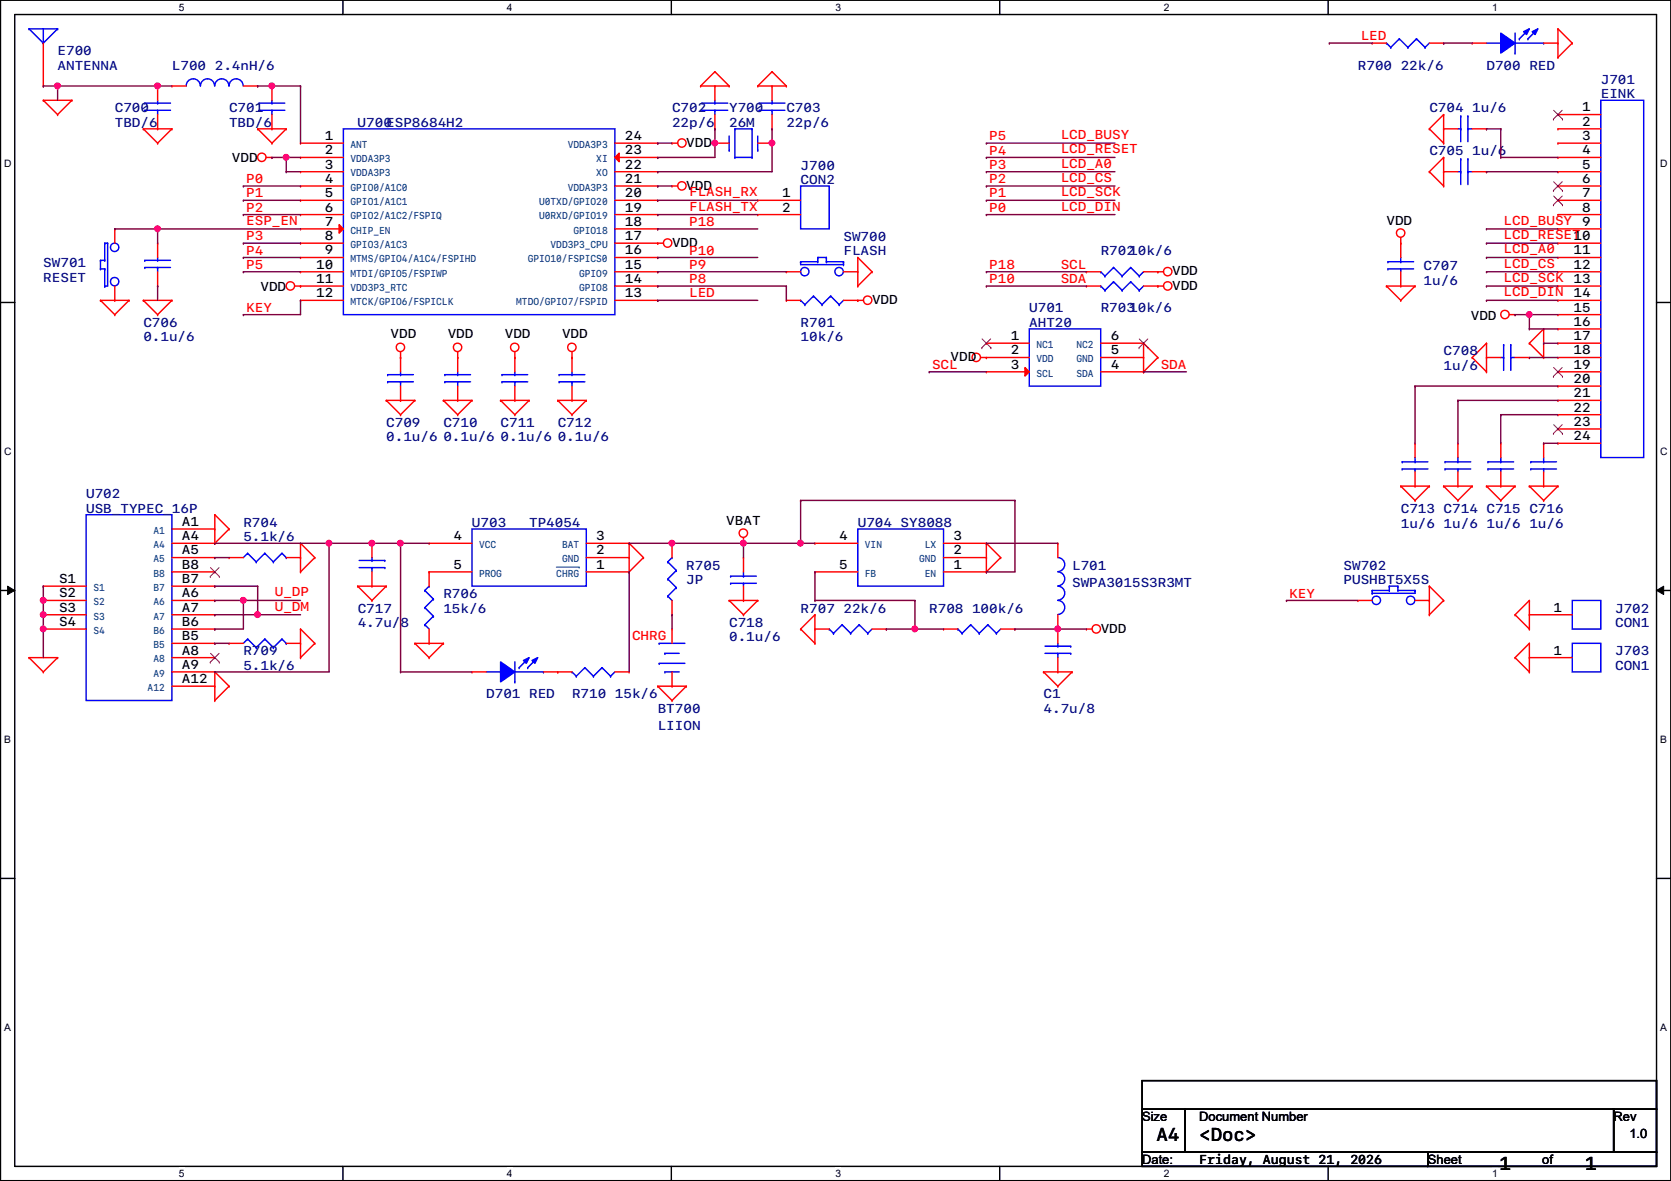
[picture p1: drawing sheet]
<svg xmlns="http://www.w3.org/2000/svg" width="297mm" height="210mm" viewBox="0 0 297 210" stroke-linecap="round" stroke-linejoin="round" font-family="sans-serif">
<path d="M.1 0h296.9v209.8h-296.9zM2.6 2.6h291.9v204.7h-291.9z" fill="none" stroke="#000" stroke-width=".25"/>
<g fill="#fff">
<path d="M31.8 .3h1v2h-1z"/>
<path d="M31.8 207.6h1v1.9h-1z"/>
</g>
<path d="M61 0v2.6M61 207.3v2.5" fill="none" stroke="#000" stroke-width=".25"/>
<g fill="#fff">
<path d="M90.1 .3h1v2h-1z"/>
<path d="M90.1 207.6h1v1.9h-1z"/>
</g>
<path d="M119.3 0v2.6M119.3 207.3v2.5" fill="none" stroke="#000" stroke-width=".25"/>
<g fill="#fff">
<path d="M148.5 .3h1v2h-1z"/>
<path d="M148.5 207.6h1v1.9h-1z"/>
</g>
<path d="M177.7 0v2.6M177.7 207.3v2.5" fill="none" stroke="#000" stroke-width=".25"/>
<g fill="#fff">
<path d="M206.9 .3h1v2h-1z"/>
<path d="M206.9 207.6h1v1.9h-1z"/>
</g>
<path d="M236.1 0v2.6M236.1 207.3v2.5" fill="none" stroke="#000" stroke-width=".25"/>
<g fill="#fff">
<path d="M265.3 .3h.9v2h-.9z"/>
<path d="M265.3 207.6h.9v1.9h-.9z"/>
<path d="M.7 28.2h1.3v1.9h-1.3z"/>
<path d="M295.1 28.2h1.3v1.9h-1.3z"/>
<path d="M.7 79.3h1.3v2h-1.3z"/>
<path d="M295.1 79.3h1.3v2h-1.3z"/>
</g>
<path d="M.1 53.8h2.5M294.5 53.8h2.5" fill="none" stroke="#000" stroke-width=".25"/>
<g fill="#fff">
<path d="M.7 130.5h1.2v2h-1.2z"/>
<path d="M295.1 130.5h1.2v2h-1.2z"/>
</g>
<path d="M.1 104.9h2.5M294.5 104.9h2.5" fill="none" stroke="#000" stroke-width=".25"/>
<path d="M1.4 104.2l1.2 .7-1.2 .8zM294.5 104.9l1.2-.7v1.5z" fill="#000"/>
<path d="M1.4 104.2l1.2 .7-1.2 .8zM294.5 104.9l1.2-.7v1.5z" fill="none" stroke="#000" stroke-width=".18"/>
<g fill="#fff">
<path d="M.7 181.7h1.2v2h-1.2z"/>
<path d="M295.1 181.7h1.2v2h-1.2z"/>
</g>
<path d="M.1 156.1h2.5M294.5 156.1h2.5M203 192.1h91.5v5h-91.5zM203 197.1h7.6v7.7h-7.6zM210.6 197.1h76.2v7.7h-76.2zM286.8 197.1h7.7v7.7h-7.7zM203 204.8h50.8v2.5h-50.8zM253.8 204.8h40.7v2.5h-40.7z" fill="none" stroke="#000" stroke-width=".25"/>
<g fill="none" stroke="#f00" stroke-width=".25">
<path d="M7.7 17.8h.1M7.7 17.8h5.1M7.7 17.8l2.5 2.6M12.8 17.8h.1M12.8 17.8l-2.6 2.6M124.5 15.3h.1M124.5 15.3h5.1M127.1 12.7h.1M127.1 12.7l-2.6 2.6M127.1 12.7l2.5 2.6M129.6 15.3h.1M134.7 15.3h.1"/>
<path d="M134.7 15.3h5.1M137.2 12.7h.1M137.2 12.7l-2.5 2.6M137.2 12.7l2.6 2.6M139.8 15.3h.1M243.9 7.7h.1M243.9 7.7h2.6M254.1 7.7h2.5M256.6 7.7h.1M276.9 5.1h.1M276.9 10.2h.1M276.9 5.1v5.1"/>
<path d="M276.9 5.1l2.6 2.6M279.5 7.7h.1M279.5 7.7l-2.6 2.5M10.2 20.4h.1M25.5 22.9h.1M25.5 22.9h5.1M25.5 22.9l2.5 2.5M28 25.4h.1M30.6 22.9h.1M30.6 22.9l-2.6 2.5M45.8 22.9h.1M45.8 22.9h5.1"/>
<path d="M45.8 22.9l2.5 2.5M47.3 28h1M48.3 25.4h.1M48.3 28h.1M50.9 22.9h.1M50.9 22.9l-2.6 2.5M119.5 25.4h.1M119.5 33.1h.1M119.5 25.4h1M119.5 33.1h1M254.1 22.9h.1M254.1 30.5h.1"/>
<path d="M254.1 22.9l2.5 2.5M254.1 30.5l2.5 2.6M256.6 25.4h.1M256.6 20.4h.1M256.6 33.1h.1M256.6 28h.1M256.6 20.4v5M256.6 28v5.1M256.6 20.4l-2.5 2.5M256.6 28l-2.5 2.5M17.9 53.4h.1M17.9 53.4h5"/>
<path d="M17.9 53.4l2.5 2.5M20.4 55.9h.1M22.9 53.4h.1M22.9 53.4l-2.5 2.5M25.5 53.4h.1M25.5 53.4h5.1M25.5 53.4l2.5 2.5M28 55.9h.1M30.6 53.4h.1M30.6 53.4l-2.6 2.5M52.4 50.8h1M53.4 50.8h.1"/>
<path d="M116.9 43.2h.1M116.9 43.2h1M152.5 50.8h.1M152.5 45.8h.1M152.5 53.4h.1M152.5 53.4h1M152.5 45.8v5M152.5 45.8l2.5 2.5M155 48.3h.1M155 48.3l-2.5 2.5M205.8 50.8h.1M205.8 48.3h.1"/>
<path d="M205.8 50.8h1M205.8 48.3h1M246.5 50.8h.1M246.5 50.8h5M246.5 50.8l2.5 2.6M249 53.4h.1M249 43.2h.1M249 42.2v1M251.5 50.8h.1M251.5 50.8l-2.5 2.6M268.3 55.9h1M269.3 55.9h.1"/>
<path d="M274.4 58.5h.1M274.4 58.5v5M274.4 58.5l-2.5 2.5M68.7 71.2h.1M68.7 71.2h5M68.7 71.2l2.5 2.5M71.2 73.7h.1M71.2 63.5h.1M71.2 62.5v1M73.7 71.2h.1M73.7 71.2l-2.5 2.5M78.8 71.2h.1"/>
<path d="M78.8 71.2h5.1M78.8 71.2l2.6 2.5M81.4 73.7h.1M81.4 63.5h.1M81.4 62.5v1M83.9 71.2h.1M83.9 71.2l-2.5 2.5M89 71.2h.1M89 71.2h5.1M89 71.2l2.5 2.5M91.5 73.7h.1M91.5 63.5h.1"/>
<path d="M91.5 62.5v1M94.1 71.2h.1M94.1 71.2l-2.6 2.5M99.1 71.2h.1M99.1 71.2h5.1M99.1 71.2l2.6 2.5M101.7 73.7h.1M101.7 63.5h.1M101.7 62.5v1M104.2 71.2h.1M104.2 71.2l-2.5 2.5M174.3 63.5h1"/>
<path d="M175.3 63.5h.1M203.3 61h.1M203.3 66.1h.1M203.3 61v5.1M203.3 61l2.5 2.5M205.8 63.5h.1M205.8 63.5l-2.5 2.6M261.7 63.5h.1M261.7 63.5l2.5 2.6M264.2 66.1h.1M264.2 61h.1M264.2 61v5.1"/>
<path d="M264.2 61l-2.5 2.5M271.9 61h.1M271.9 61l2.5 2.5M274.4 63.5h.1M38.2 91.5h.1M38.2 96.6h.1M38.2 91.5v5.1M38.2 91.5l2.5 2.5M40.7 94h.1M40.7 94l-2.5 2.6M53.4 96.6h.1M53.4 96.6v5"/>
<path d="M53.4 96.6l2.6 2.5M56 99.1h.1M56 99.1l-2.6 2.5M111.8 96.6h.1M111.8 96.6v5M111.8 96.6l2.6 2.5M114.4 99.1h.1M114.4 99.1l-2.6 2.5M132.2 96.6h.1M132.2 95.5v1.1M175.3 96.6h.1M175.3 96.6v5"/>
<path d="M175.3 96.6l2.6 2.5M177.9 99.1h.1M177.9 99.1l-2.6 2.5M249 86.4h.1M249 86.4h5.1M249 86.4l2.5 2.5M251.5 88.9h.1M254.1 86.4h.1M254.1 86.4l-2.6 2.5M256.6 86.4h.1M256.6 86.4h5.1M256.6 86.4l2.6 2.5"/>
<path d="M259.2 88.9h.1M261.7 86.4h.1M261.7 86.4l-2.5 2.5M264.2 86.4h.1M264.2 86.4h5.1M264.2 86.4l2.6 2.5M266.8 88.9h.1M269.3 86.4h.1M269.3 86.4l-2.5 2.5M271.9 86.4h.1M271.9 86.4h5M271.9 86.4l2.5 2.5"/>
<path d="M274.4 88.9h.1M276.9 86.4h.1M276.9 86.4l-2.5 2.5M5.2 116.9h.1M5.2 116.9h5M5.2 116.9l2.5 2.5M7.7 119.4h.1M10.2 116.9h.1M10.2 116.9l-2.5 2.5M38.2 119.4h.1M38.2 119.4v5.1M38.2 119.4l2.5 2.6"/>
<path d="M53.4 111.8h.1M53.4 116.9h.1M53.4 101.6h.1M53.4 111.8v5.1M53.4 111.8l2.6 2.5M56 114.3h.1M56 114.3l-2.6 2.6M63.6 104.2h.1M63.6 104.2l2.5 2.5M63.6 104.2h5.1M66.1 106.7h.1M68.7 104.2h.1"/>
<path d="M68.7 104.2l-2.6 2.5M73.7 114.3h.1M73.7 114.3h5.1M73.7 114.3l2.6 2.6M76.3 116.9h.1M78.8 114.3h.1M78.8 114.3l-2.5 2.6M111.8 101.6h.1M129.6 106.7h.1M129.6 106.7h5.1M129.6 106.7l2.6 2.6M132.2 109.3h.1"/>
<path d="M134.7 106.7h.1M134.7 106.7l-2.5 2.6M142.3 111.8h.1M142.3 111.8l2.6 2.5M144.9 109.3h.1M144.9 114.3h.1M144.9 109.3v5M144.9 109.3l-2.6 2.5M175.3 101.6h.1M185.5 119.4h.1M185.5 119.4h5.1M185.5 119.4l2.5 2.6"/>
<path d="M190.6 119.4h.1M190.6 119.4l-2.6 2.6M193.1 111.8h.1M193.1 111.8h1M254.1 104.2h.1M254.1 109.3h.1M254.1 104.2v5.1M254.1 104.2l2.5 2.5M256.6 106.7h.1M256.6 106.7l-2.5 2.6M269.3 109.3h.1M269.3 116.9h.1"/>
<path d="M269.3 109.3l2.6 2.5M269.3 116.9l2.6 2.5M271.9 111.8h.1M271.9 106.7h.1M271.9 119.4h.1M271.9 114.3h.1M271.9 106.7v5.1M271.9 114.3v5.1M271.9 106.7l-2.6 2.6M271.9 114.3l-2.6 2.6M38.2 124.5h.1M40.7 122h.1"/>
<path d="M40.7 122l-2.5 2.5M116.9 122h.1M116.9 122h5.1M116.9 122l2.6 2.5M119.5 124.5h.1M122 122h.1M122 122l-2.5 2.5M188 122h.1"/>
<circle cx="46.5" cy="28" r=".75"/>
<circle cx="121.2" cy="33" r=".75"/>
<circle cx="121.2" cy="25.4" r=".75"/>
<circle cx="51.6" cy="50.8" r=".75"/>
<circle cx="118.7" cy="43.2" r=".75"/>
<circle cx="154.2" cy="53.4" r=".75"/>
<circle cx="207.6" cy="48.3" r=".75"/>
<circle cx="207.6" cy="50.8" r=".75"/>
<circle cx="249" cy="41.4" r=".75"/>
<circle cx="267.5" cy="55.9" r=".75"/>
<circle cx="71.2" cy="61.7" r=".75"/>
<circle cx="81.3" cy="61.7" r=".75"/>
<circle cx="91.5" cy="61.7" r=".75"/>
<circle cx="101.7" cy="61.7" r=".75"/>
<circle cx="173.5" cy="63.5" r=".75"/>
<circle cx="132.1" cy="94.8" r=".75"/>
<circle cx="194.9" cy="111.8" r=".75"/>
</g>
<g fill="none" stroke="#00f" stroke-width=".25">
<path d="M246.5 7.7h.1M246.5 7.7l.7 .7M247.2 8.4h.1M248.7 6.9h.1M248.7 6.9l1.6 1.5M248.7 6.9l-1.5 1.5M250.3 8.4h.1M251.8 6.9h.1M251.8 6.9l1.5 1.5M251.8 6.9l-1.5 1.5M253.3 8.4h.1M254.1 7.7l-.8 .7"/>
<path d="M86.4 119.4h2.6M89 119.4h.1M91.5 117.6v3.6M91.5 119.4h5.1M96.6 119.4h.1M91.5 121.2h.1"/>
</g>
<path d="M89 117.6l2.5 1.8-2.5 1.8z" fill-rule="evenodd" fill="#00f"/>
<path d="M89 117.6l2.5 1.8-2.5 1.8z" fill="none" stroke="#00f" stroke-width=".25"/>
<path d="M94.6 117.4l1-.5-.5 1z" fill-rule="evenodd" fill="#00f"/>
<path d="M94.6 117.4l1-.5-.5 1z" fill="none" stroke="#00f" stroke-width=".25"/>
<path d="M93 117.4l1.1-.5-.5 1z" fill-rule="evenodd" fill="#00f"/>
<g fill="none" stroke="#00f" stroke-width=".25">
<path d="M61 22.9h48.3v33h-48.3zM142.3 53.4h.1M142.3 53.4l.8 .7M143.1 54.1h.1M144.6 52.6h.1M144.6 52.6l1.5 1.5M144.6 52.6l-1.5 1.5M146.1 54.1h.1M147.7 52.6h.1M147.7 52.6l1.5 1.5M147.7 52.6l-1.6 1.5M149.2 54.1h.1"/>
<path d="M149.9 53.4l-.7 .7M195.7 48.3h.1M195.7 48.3l.7 .8M196.4 49.1h.1M197.9 47.5h.1M197.9 47.5l1.6 1.6M197.9 47.5l-1.5 1.6M199.5 49.1h.1M201 47.5h.1M201 47.5l1.5 1.6M201 47.5l-1.5 1.6M202.5 49.1h.1"/>
<path d="M203.3 48.3l-.8 .8M92.3 118.7h.1M93 117.4l1.1-.5-.5 1zM93.8 118.7h.1M93.8 117.1l-1.5 1.6M95.3 117.1l-1.5 1.6M101.7 119.4h.1M101.7 119.4l.7 .8M104 118.7h.1M104 118.7l1.5 1.5M104 118.7l-1.6 1.5M107 118.7h.1"/>
<path d="M107 118.7l1.5 1.5M107 118.7l-1.5 1.5M109.3 119.4l-.8 .8M102.4 120.2h.1M105.5 120.2h.1M108.5 120.2h.1"/>
</g>
<g fill="none" stroke="#f00" stroke-width=".25">
<path d="M53.4 25.4h.1M53.4 28h.1M53.4 30.5h.1M53.4 33.1h.1M53.4 35.6h.1M53.4 38.1h.1M53.4 25.4h7.6M53.4 28h7.6M53.4 30.5h7.6M53.4 33.1h7.6M53.4 35.6h7.6M53.4 38.1h7.6"/>
<path d="M139.8 53.4h.1M139.8 53.4h2.5M149.9 53.4h2.6M152.5 53.4h.1M193.1 48.3h.1M193.1 48.3h2.6M203.3 48.3h2.5M205.8 48.3h.1M83.9 119.4h.1M83.9 119.4h2.5M96.6 119.4h5.1M99.1 119.4h.1"/>
<path d="M109.3 119.4h2.5M111.8 119.4h.1"/>
</g>
<path d="M60.3 39.9l.7 .8-.7 .7z" fill="#f00"/>
<g fill="none" stroke="#f00" stroke-width=".25">
<path d="M60.3 39.9l.7 .8-.7 .7zM109.3 38.1h7.6M109.3 35.6h7.6M109.3 33.1h7.6M109.3 30.5h7.6M116.9 38.1h.1M116.9 35.6h.1M116.9 33.1h.1M116.9 30.5h.1M53.4 40.7h.1M53.4 43.2h.1M53.4 45.8h.1"/>
<path d="M53.4 48.3h.1M53.4 50.8h.1M53.4 53.4h.1M53.4 40.7h7.6M53.4 43.2h7.6M53.4 45.8h7.6M53.4 48.3h7.6M53.4 50.8h7.6M53.4 53.4h7.6M109.3 40.7h7.6M109.3 43.2h7.6M109.3 45.8h7.6"/>
<path d="M109.3 48.3h7.6M109.3 50.8h7.6M109.3 53.4h7.6M116.9 53.4h.1M116.9 50.8h.1M116.9 48.3h.1M116.9 45.8h.1M116.9 43.2h.1M116.9 40.7h.1"/>
</g>
<path d="M109.3 28l.8-.8v1.5z" fill="#f00"/>
<g fill="none" stroke="#f00" stroke-width=".25">
<path d="M109.3 28l.8-.8v1.5zM109.3 28h7.6M109.3 25.4h7.6M116.9 28h.1M116.9 25.4h.1M276.9 20.4h.1M276.9 22.9h.1M276.9 25.4h.1M276.9 28h.1M276.9 30.5h.1M276.9 33.1h.1M276.9 35.6h.1"/>
<path d="M276.9 38.1h.1M276.9 28h7.7M276.9 25.4h7.7M276.9 20.4h7.7M276.9 22.9h7.7M276.9 30.5h7.7M276.9 33.1h7.7M276.9 35.6h7.7M276.9 38.1h7.7M193.1 50.8h.1M193.1 50.8h2.6M203.3 50.8h2.5"/>
<path d="M205.8 50.8h.1M276.9 40.7h.1M276.9 43.2h.1M276.9 45.8h.1M276.9 48.3h.1M276.9 50.8h.1M276.9 53.4h.1M276.9 55.9h.1M276.9 58.5h.1M276.9 40.7h7.7M276.9 43.2h7.7M276.9 45.8h7.7"/>
<path d="M276.9 48.3h7.7M276.9 50.8h7.7M276.9 53.4h7.7M276.9 55.9h7.7M276.9 58.5h7.7M71.2 63.5h.1M71.2 71.2h.1M71.2 63.5v2.6M71.2 68.6v2.6M276.9 61h.1M276.9 63.5h.1M276.9 66.1h.1"/>
<path d="M276.9 68.6h.1M276.9 71.2h.1M276.9 73.7h.1M276.9 76.2h.1M276.9 78.8h.1M276.9 61h7.7M276.9 63.5h7.7M276.9 66.1h7.7M276.9 68.6h7.7M276.9 71.2h7.7M276.9 73.7h7.7M276.9 76.2h7.7"/>
<path d="M276.9 78.8h7.7M40.7 99.1h.1M40.7 99.1h2.6M50.9 99.1h2.5M53.4 99.1h.1M271.9 109.3h.1M271.9 109.3h7.6"/>
</g>
<g fill="none" stroke="#00f" stroke-width=".25">
<path d="M264.2 7.7h2.6M266.8 7.7h.1M269.3 9.4h.1M269.3 5.9v3.5M269.3 7.7h5.1M274.4 7.7h.1M284.6 17.8h7.6v63.5h-7.6zM195.7 50.8h.1M195.7 50.8l.7 .8M196.4 51.6h.1M197.9 50.1h.1M197.9 50.1l1.6 1.5"/>
<path d="M197.9 50.1l-1.5 1.5M199.5 51.6h.1M201 50.1h.1M201 50.1l1.5 1.5M201 50.1l-1.5 1.5M202.5 51.6h.1M203.3 50.8l-.8 .8M68.9 67.9h.1M68.9 66.6h.1M68.9 67.9h4.6M68.9 66.6h4.6M71.2 66.6h.1"/>
<path d="M71.2 67.9h.1M71.2 66.1v.5M71.2 67.9v.7M44 98.3h.1M44 98.3l-.7 .8M44 98.3l1.5 1.6M45.5 99.9h.1M47.1 98.3h.1M47.1 98.3l-1.6 1.6M47.1 98.3l1.5 1.6M48.6 99.9h.1M50.1 98.3h.1"/>
<path d="M50.1 98.3l-1.5 1.6M50.1 98.3l.8 .8M50.9 99.1h.1M279.5 106.7h5.1v5.1h-5.1z"/>
</g>
<g fill="none" stroke="#7f3f00" stroke-width=".18">
<path d="M276.2 19.6l1.5 1.6M277.7 19.6l-1.6 1.6M276.1 21.2h.1M276.1 33.9h.1M276.1 36.4h.1M276.2 32.3l1.5 1.6M276.2 34.8l1.5 1.6M277.7 32.3l-1.6 1.6M277.7 34.8l-1.6 1.6M277.7 21.2h.1M277.7 33.9h.1M277.7 36.4h.1"/>
<path d="M276.1 66.9h.1M276.1 77h.1M276.2 65.3l1.5 1.6M276.2 75.5l1.5 1.5M277.7 65.3l-1.6 1.6M277.7 75.5l-1.6 1.5M277.7 66.9h.1M277.7 77h.1"/>
</g>
<path d="M266.8 5.9l2.5 1.8-2.5 1.7z" fill-rule="evenodd" fill="#00f"/>
<path d="M266.8 5.9l2.5 1.8-2.5 1.7z" fill="none" stroke="#00f" stroke-width=".25"/>
<path d="M272.4 5.6l1-.5-.5 1z" fill-rule="evenodd" fill="#00f"/>
<path d="M272.4 5.6l1-.5-.5 1z" fill="none" stroke="#00f" stroke-width=".25"/>
<path d="M270.8 5.6l1.1-.5-.5 1z" fill-rule="evenodd" fill="#00f"/>
<g fill="none" stroke="#00f" stroke-width=".25">
<path d="M5.2 5.1h.1M5.2 5.1h5M5.2 5.1l2.5 2.6M7.7 7.7h.1M7.7 5.1v2.6M10.2 5.1h.1M10.2 5.1l-2.5 2.6M33.1 15.3a1.25 1.25 0 0 1 1.3-1.3 1.25 1.25 0 0 1 1.2 1.3M35.6 15.3a1.25 1.25 0 0 1 1.3-1.3 1.25 1.25 0 0 1 1.2 1.3M38.2 15.3a1.25 1.25 0 0 1 1.2-1.3 1.25 1.25 0 0 1 1.3 1.3M40.7 15.3a1.25 1.25 0 0 1 1.3-1.3 1.25 1.25 0 0 1 1.2 1.3M124.8 19.6h.1"/>
<path d="M124.8 18.3h.1M124.8 19.6h4.6M124.8 18.3h4.6M127.1 18.3h.1M127.1 19.6h.1M127.1 17.8v.5M127.1 19.6v.8M135 19.6h.1M135 18.3h.1M135 19.6h4.5M135 18.3h4.5M137.2 18.3h.1"/>
<path d="M137.2 19.6h.1M137.2 17.8v.5M137.2 19.6v.8M270.1 6.9h.1M270.8 5.6l1.1-.5-.5 1zM271.6 6.9h.1M271.6 5.4l-1.5 1.5M273.1 5.4l-1.5 1.5M259.2 30.5h.5M259.7 30.5h.1M259.7 28.2h.1M259.7 28.2v4.6"/>
<path d="M260.9 28.2h.1M260.9 30.5h.1M260.9 30.5h.8M260.9 28.2v4.6M183 58.5h12.7v10.1h-12.7zM79.1 67.9h.1M79.1 66.6h.1M79.1 67.9h4.5M79.1 66.6h4.5M81.4 66.6h.1M81.4 67.9h.1M81.4 66.1v.5"/>
<path d="M81.4 67.9v.7M89.2 67.9h.1M89.2 66.6h.1M89.2 67.9h4.6M89.2 66.6h4.6M91.5 66.6h.1M91.5 67.9h.1M91.5 66.1v.5M91.5 67.9v.7M15.3 91.5h15.3v33h-15.3zM118.7 99.9h.1M118.7 99.9l1.5 1.5"/>
<path d="M119.5 99.1h.1M119.5 99.1l-.8 .8M188 99.1a1.25 1.25 0 0 1 1.3 1.3 1.25 1.25 0 0 1-1.3 1.2M256.9 82.1h.1M256.9 83.4h.1M256.9 82.1h4.5M256.9 83.4h4.5M259.2 83.4h.1M259.2 82.1h.1M259.2 81.3v.8M259.2 83.4v.5M264.5 82.1h.1"/>
<path d="M264.5 83.4h.1M264.5 82.1h4.6M264.5 83.4h4.6M266.8 83.4h.1M266.8 82.1h.1M266.8 81.3v.8M266.8 83.4v.5M44 113.6h.1M44 113.6l-.7 .7M44 113.6l1.5 1.5M45.5 115.1h.1M47.1 113.6h.1"/>
<path d="M47.1 113.6l-1.6 1.5M47.1 113.6l1.5 1.5M48.6 115.1h.1M50.1 113.6h.1M50.1 113.6l-1.5 1.5M50.1 113.6l.8 .7M50.9 114.3h.1M118.7 106h.1M118.7 102.9h.1M118.7 106l.8 .7M118.7 102.9l1.5 1.5M120.2 104.4h.1"/>
<path d="M120.2 101.4h.1M120.2 104.4l-1.5 1.6M120.2 101.4l-1.5 1.5M188 101.6a1.25 1.25 0 0 1 1.3 1.3 1.25 1.25 0 0 1-1.3 1.2M188 104.2a1.25 1.25 0 0 1 1.3 1.2 1.25 1.25 0 0 1-1.3 1.3 1.27 1.27 0 0 1 1.3 1.2 1.27 1.27 0 0 1-1.3 1.3"/>
</g>
<g fill="none" stroke="#f00" stroke-width=".25">
<path d="M7.7 15.3h.1M7.7 7.7v7.6M30.6 15.3h.1M30.6 15.3h2.5M43.3 15.3h2.5M45.8 15.3h.1M127.1 15.3h.1M127.1 15.3v2.5M137.2 15.3h.1M137.2 15.3v2.5M261.7 7.7h.1M261.7 7.7h2.5"/>
<path d="M274.4 7.7h2.5M276.9 7.7h.1M127.1 22.9h.1M127.1 20.4v2.5M137.2 22.9h.1M137.2 20.4v2.5M256.6 30.5h.1M256.6 30.5h2.6M261.7 30.5h2.5M264.2 30.5h.1M81.4 63.5h.1M81.4 71.2h.1"/>
<path d="M81.4 63.5v2.6M81.4 68.6v2.6M91.5 63.5h.1M91.5 71.2h.1M91.5 63.5v2.6M91.5 68.6v2.6M175.3 61h.1M175.3 63.5h.1M175.3 61h7.7M175.3 63.5h7.7M259.2 78.8h.1M259.2 78.8v2.5"/>
<path d="M266.8 78.8h.1M266.8 78.8v2.5M30.6 94h7.6M30.6 96.6h7.6M30.6 99.1h7.6M38.2 94h.1M38.2 96.6h.1M38.2 99.1h.1M119.5 96.6h.1M119.5 96.6v2.5M188 96.6h.1M188 96.6v2.5"/>
<path d="M259.2 86.4h.1M259.2 83.9v2.5M266.8 86.4h.1M266.8 83.9v2.5M7.7 104.2h.1M7.7 106.7h.1M7.7 109.3h.1M7.7 111.8h.1M7.7 104.2h7.6M7.7 106.7h7.6M7.7 109.3h7.6M7.7 111.8h7.6"/>
<path d="M30.6 114.3h7.6M30.6 104.2h7.6M30.6 106.7h7.6M30.6 109.3h7.6M30.6 111.8h7.6M30.6 116.9h7.6M30.6 119.4h7.6M30.6 101.6h7.6M38.2 106.7h.1M38.2 109.3h.1M38.2 116.9h.1M38.2 119.4h.1"/>
<path d="M38.2 114.3h.1M38.2 111.8h.1M38.2 104.2h.1M38.2 101.6h.1M40.7 114.3h.1M40.7 114.3h2.6M50.9 114.3h2.5M53.4 114.3h.1M119.5 109.3h.1M119.5 106.7v2.6M188 111.8h.1M188 109.3v2.5"/>
<path d="M30.6 122h7.6M38.2 122h.1"/>
</g>
<path d="M174.5 61.8h.1M174.6 60.2l1.5 1.6M176.1 60.2l-1.6 1.6M176.1 61.8h.1M37.4 117.7h.1M37.4 102.4h.1M37.4 116.1l1.6 1.6M37.4 100.9l1.6 1.5M38.9 116.1l-1.5 1.6M38.9 100.9l-1.5 1.5M39 117.7h.1M39 102.4h.1" fill="none" stroke="#7f3f00" stroke-width=".18"/>
<path d="M182.2 65.3l.8 .8-.8 .7z" fill="#f00"/>
<g fill="none" stroke="#f00" stroke-width=".25">
<path d="M28 15.3h.1M28 15.3v2.5M48.3 15.3h.1M48.3 15.3v2.5M28 22.9h.1M28 20.4v2.5M48.3 22.9h.1M48.3 20.4v2.5M127.1 25.4h.1M127.1 25.4h2.5M134.7 35.6h.1M134.7 38.1h.1"/>
<path d="M134.7 35.6h7.6M134.7 38.1h7.6M134.7 25.4h2.5M137.2 25.4h.1M256.6 22.9h.1M256.6 22.9h2.6M261.7 22.9h2.5M264.2 22.9h.1M20.4 53.4h.1M20.4 40.7h.1M20.4 40.7v2.5M20.4 50.8v2.6"/>
<path d="M28 43.2h.1M28 50.8h.1M28 43.2v2.6M28 48.3v2.5M139.8 48.3h.1M139.8 48.3h2.5M149.9 48.3h2.6M152.5 48.3h.1M249 50.8h.1M249 43.2h.1M249 43.2v2.6M249 48.3v2.5"/>
<path d="M101.7 63.5h.1M101.7 71.2h.1M101.7 63.5v2.6M101.7 68.6v2.6M175.3 66.1h.1M175.3 66.1h7.7M182.2 65.3l.8 .8-.8 .7zM195.7 66.1h7.6M195.7 63.5h7.6M195.7 61h7.6M203.3 66.1h.1M203.3 63.5h.1"/>
<path d="M203.3 61h.1M251.5 78.8h.1M251.5 78.8v2.5M264.2 63.5h.1M264.2 63.5h2.6M269.3 63.5h2.6M271.9 63.5h.1M274.4 78.8h.1M274.4 78.8v2.5M66.1 96.6h.1M66.1 96.6v2.5M76.3 96.6h.1"/>
<path d="M76.3 96.6h7.6M104.2 99.1h7.6M104.2 96.6h7.6M111.8 99.1h.1M111.8 96.6h.1M132.2 99.1h.1M132.2 99.1v2.5M144.9 96.6h.1M144.9 96.6h7.6M167.7 99.1h7.6M167.7 96.6h7.6M175.3 99.1h.1"/>
<path d="M175.3 96.6h.1M251.5 86.4h.1M251.5 83.9v2.5M274.4 86.4h.1M274.4 83.9v2.5M66.1 104.2h.1M66.1 101.6v2.6M76.3 101.6h.1M76.3 114.3h.1M76.3 101.6h7.6M76.3 101.6v2.6M76.3 111.8v2.5"/>
<path d="M104.2 101.6h7.6M111.8 101.6h.1M119.5 111.8h.1M119.5 111.8v2.5M119.5 119.4v2.6M132.2 106.7h.1M132.2 104.2v2.5M144.9 101.6h.1M144.9 111.8h.1M144.9 101.6h7.6M144.9 111.8h2.5M155 111.8h2.6"/>
<path d="M157.6 111.8h.1M167.7 111.8h.1M167.7 101.6h7.6M167.7 111.8h2.6M175.3 101.6h.1M177.9 111.8h2.5M180.4 111.8h.1M188 111.8h.1M188 119.4h.1M188 111.8v2.5M188 116.9v2.5M241.4 106.7h.1"/>
<path d="M241.4 106.7h2.5M251.5 106.7h2.6M254.1 106.7h.1M271.9 116.9h.1M271.9 116.9h7.6M119.5 122h.1"/>
</g>
<path d="M202.5 61.8h.1M202.5 60.2l1.6 1.6M204 60.2l-1.5 1.6M204.1 61.8h.1" fill="none" stroke="#7f3f00" stroke-width=".18"/>
<g fill="none" stroke="#00f" stroke-width=".25">
<path d="M25.7 19.6h.1M25.7 18.3h.1M25.7 19.6h4.6M25.7 18.3h4.6M28 18.3h.1M28 19.6h.1M28 17.8v.5M28 19.6v.8M46.1 19.6h.1M46.1 18.3h.1M46.1 19.6h4.5M46.1 18.3h4.5"/>
<path d="M48.3 18.3h.1M48.3 19.6h.1M48.3 17.8v.5M48.3 19.6v.8M129.6 26.7h.1M129.6 24.2v2.5M130.6 28h.1M130.6 22.9h.1M130.6 22.9v5.1M130.6 28h3.1M130.6 22.9h3.1M133.7 28h.1"/>
<path d="M133.7 22.9h.1M133.7 22.9v5.1M134.7 26.7h.1M134.7 24.2v2.5M142.3 33.1h5.1v7.6h-5.1zM259.2 22.9h.5M259.7 22.9h.1M259.7 20.6h.1M259.7 20.6v4.6M260.9 20.6h.1M260.9 22.9h.1M260.9 22.9h.8"/>
<path d="M260.9 20.6v4.6M17.9 46.3h.1M17.9 47.8h.1M17.9 46.3h.7M17.9 46.3v1.5M17.9 47.8h.7M18.6 43.2h.1M18.6 46.3h.1M18.6 47.8h.1M18.6 50.8h.1M18.6 43.2h.5M18.6 43.2v3.1"/>
<path d="M18.6 47.8v3M19.1 43.2h.1M19.1 43.2v7.6h-.5M25.7 47.5h.1M25.7 46.3h.1M25.7 46.3h4.6M25.7 47.5h4.6M28 46.3h.1M28 47.5h.1M28 45.8v.5M28 47.5v.8M142.3 46.5h.1"/>
<path d="M142.3 46.5v.5h7.6M142.3 46.5h3.1M145.4 45.8h.1M145.4 46.5h.1M145.4 45.8h1.5M145.4 45.8v.7M146.9 46.5h.1M146.9 45.8h.1M146.9 46.5h3M146.9 45.8v.7M149.9 47h.1M149.9 46.5h.1"/>
<path d="M149.9 46.5v.5M246.7 46.5h.1M246.7 47.8h.1M246.7 46.5h4.6M246.7 47.8h4.6M249 47.8h.1M249 46.5h.1M249 45.8v.7M249 47.8v.5M99.4 67.9h.1M99.4 66.6h.1M99.4 67.9h4.6"/>
<path d="M99.4 66.6h4.6M101.7 66.6h.1M101.7 67.9h.1M101.7 66.1v.5M101.7 67.9v.7M266.8 63.5h.5M267.3 63.5h.1M267.3 61.3h.1M267.3 61.3v4.5M268.6 61.3h.1M268.6 63.5h.1M268.6 63.5h.7"/>
<path d="M268.6 61.3v4.5M63.8 99.6h4.6M66.1 99.6h.1M66.1 99.1v.5M68.4 99.6h.1M83.9 94h20.3v10.2h-20.3zM152.5 94h15.2v10.2h-15.2zM249.3 82.1h.1M249.3 83.4h.1M249.3 82.1h4.5M249.3 83.4h4.5M251.5 83.4h.1"/>
<path d="M251.5 82.1h.1M251.5 81.3v.8M251.5 83.4v.5M272.1 82.1h.1M272.1 83.4h.1M272.1 82.1h4.6M272.1 83.4h4.6M274.4 83.4h.1M274.4 82.1h.1M274.4 81.3v.8M274.4 83.4v.5M63.8 100.9h4.6"/>
<path d="M66.1 100.9h.1M66.1 100.9v.7M68.4 100.9h.1M75.5 111h.1M75.5 108h.1M75.5 104.9h.1M75.5 111l.8 .8M75.5 108l1.5 1.5M75.5 104.9l1.5 1.6M76.3 104.2h.1M76.3 104.2l-.8 .7M77 109.5h.1"/>
<path d="M77 106.5h.1M77 109.5l-1.5 1.5M77 106.5l-1.5 1.5M117.2 114.3h.1M117.2 117.9h.1M117.2 114.3h4.5M117.2 117.9h4.5M118.2 119.4h.1M118.2 116.1h.1M118.2 116.1h2.5M118.2 119.4h2.5M129.9 102.4h.1"/>
<path d="M129.9 103.7h.1M129.9 102.4h4.5M129.9 103.7h4.5M132.2 103.7h.1M132.2 102.4h.1M132.2 101.6v.8M132.2 103.7v.5M147.4 111.8h.1M147.4 111.8l.8 .8M148.2 112.6h.1M149.7 111h.1M149.7 111l1.5 1.6"/>
<path d="M149.7 111l-1.5 1.6M151.2 112.6h.1M152.7 111h.1M152.7 111l1.6 1.6M152.7 111l-1.5 1.6M154.3 112.6h.1M155 111.8l-.7 .8M170.3 111.8h.1M170.3 111.8l.7 .8M171 112.6h.1M172.5 111h.1M172.5 111l1.6 1.6"/>
<path d="M172.5 111l-1.5 1.6M174.1 112.6h.1M175.6 111h.1M175.6 111l1.5 1.6M175.6 111l-1.5 1.6M177.1 112.6h.1M177.9 111.8l-.8 .8M185.8 116.1h4.5M185.8 114.9h4.5M188 114.9h.1M188 116.1h.1M188 114.3v.6"/>
<path d="M188 116.1v.8M190.3 116.1h.1M190.3 114.9h.1M243.9 105.5h.1M243.9 104.9h.1M243.9 104.9v.6M243.9 104.9h3.1M247 104.9h.1M247 104.2h.1M247 104.2v.7M247 104.2h1.5M248.5 104.2h.1"/>
<path d="M248.5 104.9h.1M248.5 104.9h3M248.5 104.2v.7M251.5 104.9h.1M251.5 104.9v.6h-7.6M279.5 114.3h5.1v5.1h-5.1z"/>
<circle cx="20.4" cy="50.1" r=".75"/>
<circle cx="20.4" cy="44" r=".75"/>
<circle cx="143.1" cy="48.3" r=".75"/>
<circle cx="149.2" cy="48.3" r=".75"/>
<circle cx="244.7" cy="106.7" r=".75"/>
<circle cx="250.8" cy="106.7" r=".75"/>
</g>
<path d="M98.9 100.8h4.1M103 100.8h.1" fill="none" stroke="#003f7f" stroke-width=".18"/>
<path d="M28 50.8h.1M28 40.7h.1M28 40.7v2.5M28 50.8v2.6M28 40.7h25.4" fill="none" stroke="#7f003f" stroke-width=".25"/>
<circle cx="28" cy="40.7" r=".49" fill="#f0f"/>
<circle cx="28" cy="40.7" r=".49" fill="none" stroke="#f0f" stroke-width=".25"/>
<path d="M50.9 28h.1M50.9 28v2.5" fill="none" stroke="#7f003f" stroke-width=".25"/>
<circle cx="50.9" cy="28" r=".49" fill="#f0f"/>
<circle cx="50.9" cy="28" r=".49" fill="none" stroke="#f0f" stroke-width=".25"/>
<path d="M7.7 15.3h.1M7.7 15.3h2.5M45.8 15.3h.1M45.8 15.3h2.5M53.4 15.3h.1M53.4 15.3v10.1M139.8 50.8h.1M139.8 50.8v2.6" fill="none" stroke="#7f003f" stroke-width=".25"/>
<circle cx="48.3" cy="15.3" r=".49" fill="#f0f"/>
<circle cx="48.3" cy="15.3" r=".49" fill="none" stroke="#f0f" stroke-width=".25"/>
<path d="M28 15.3h.1M28 15.3h2.6" fill="none" stroke="#7f003f" stroke-width=".25"/>
<circle cx="28" cy="15.3" r=".49" fill="#f0f"/>
<circle cx="28" cy="15.3" r=".49" fill="none" stroke="#f0f" stroke-width=".25"/>
<g fill="none" stroke="#7f003f" stroke-width=".25">
<path d="M48.3 15.3h.1M48.3 15.3h5.1M48.3 28h.1M48.3 28h5.1M50.9 28h.1M50.9 30.5h.1M50.9 30.5h2.5M116.9 25.4h.1M116.9 28h.1M116.9 30.5h.1M116.9 33.1h.1M116.9 35.6h.1"/>
<path d="M116.9 38.1h.1M116.9 28h10.2M116.9 30.5h20.3M116.9 25.4h2.6M116.9 33.1h2.6M116.9 35.6h17.8M116.9 38.1h17.8M127.1 22.9h.1M127.1 22.9v2.5M43.3 55.9h.1M43.3 55.9h10.1M116.9 40.7h.1"/>
<path d="M116.9 45.8h.1M116.9 48.3h.1M116.9 50.8h.1M116.9 53.4h.1M116.9 40.7h17.8M116.9 45.8h17.8M116.9 48.3h22.9M116.9 50.8h22.9M116.9 53.4h17.8"/>
</g>
<circle cx="127.1" cy="25.4" r=".49" fill="#f0f"/>
<circle cx="127.1" cy="25.4" r=".49" fill="none" stroke="#f0f" stroke-width=".25"/>
<path d="M127.1 25.4h.1M127.1 25.4v2.6M137.2 22.9h.1M137.2 25.4h.1M137.2 22.9v7.6" fill="none" stroke="#7f003f" stroke-width=".25"/>
<circle cx="137.2" cy="25.4" r=".49" fill="#f0f"/>
<circle cx="137.2" cy="25.4" r=".49" fill="none" stroke="#f0f" stroke-width=".25"/>
<g fill="none" stroke="#7f003f" stroke-width=".25">
<path d="M236.3 7.7h.1M236.3 7.7h7.6M264.2 22.9h.1M264.2 30.5h.1M264.2 22.9h2.6M264.2 30.5h12.7M266.8 22.9h.1M266.8 28h.1M266.8 22.9v5.1M266.8 28h10.1M53.4 53.4h.1M53.4 53.4v2.5"/>
<path d="M264.2 40.7h.1M264.2 43.2h.1M264.2 45.8h.1M264.2 48.3h.1M264.2 50.8h.1M264.2 53.4h.1M264.2 40.7h12.7M264.2 43.2h12.7M264.2 45.8h12.7M264.2 48.3h12.7M264.2 50.8h12.7M264.2 53.4h12.7"/>
<path d="M269.3 55.9h.1M269.3 55.9h2.6M266.8 73.7h.1M266.8 73.7h10.1M266.8 73.7v5.1"/>
</g>
<circle cx="271.8" cy="55.9" r=".49" fill="#f0f"/>
<circle cx="271.8" cy="55.9" r=".49" fill="none" stroke="#f0f" stroke-width=".25"/>
<g fill="none" stroke="#7f003f" stroke-width=".25">
<path d="M256.6 7.7h.1M256.6 7.7h5.1M43.3 33.1h.1M43.3 35.6h.1M43.3 38.1h.1M43.3 33.1h10.1M43.3 35.6h10.1M43.3 38.1h10.1M175.3 25.4h.1M175.3 28h.1M175.3 30.5h.1M175.3 33.1h.1"/>
<path d="M175.3 35.6h.1M175.3 38.1h.1M175.3 33.1h22.9M175.3 35.6h22.9M175.3 38.1h22.9M175.3 25.4h22.9M175.3 28h22.9M175.3 30.5h22.9M20.4 40.7h.1M20.4 40.7h7.6M43.3 43.2h.1M43.3 45.8h.1"/>
<path d="M43.3 48.3h.1M43.3 43.2h10.1M43.3 45.8h10.1M43.3 48.3h10.1M175.3 50.8h.1M175.3 48.3h.1M175.3 48.3h17.8M175.3 50.8h17.8M271.9 55.9h.1M271.9 58.5h.1M271.9 55.9v2.6M271.9 58.5h5"/>
<path d="M271.9 55.9h5M165.2 66.1h.1M165.2 66.1h10.1M203.3 66.1h.1M203.3 66.1h7.6M251.5 68.6h.1M251.5 68.6v10.2M251.5 68.6h25.4M259.2 71.2h.1M259.2 71.2v7.6M259.2 71.2h17.7M271.9 63.5h.1"/>
<path d="M271.9 63.5h5M274.4 61h.1M274.4 78.8h.1M274.4 61h2.5M274.4 78.8h2.5M111.8 96.6h.1M111.8 96.6h7.7M228.7 106.7h.1M228.7 106.7h12.7"/>
</g>
<circle cx="119.4" cy="96.5" r=".49" fill="#f0f"/>
<circle cx="119.4" cy="96.5" r=".49" fill="none" stroke="#f0f" stroke-width=".25"/>
<path d="M119.5 96.6h.1M119.5 96.6h12.7" fill="none" stroke="#7f003f" stroke-width=".25"/>
<circle cx="132.1" cy="96.5" r=".49" fill="#f0f"/>
<circle cx="132.1" cy="96.5" r=".49" fill="none" stroke="#f0f" stroke-width=".25"/>
<g fill="none" stroke="#7f003f" stroke-width=".25">
<path d="M38.2 96.6h.1M38.2 96.6h20.3M58.5 96.6h.1M58.5 96.6v22.8h-20.3M66.1 96.6h.1M66.1 96.6h5.1M132.2 96.6h.1M132.2 96.6v2.5M38.2 119.4h.1M111.8 101.6h.1M111.8 101.6v17.8M119.5 109.3h.1"/>
<path d="M119.5 109.3v2.5"/>
</g>
<circle cx="58.5" cy="96.5" r=".49" fill="#f0f"/>
<circle cx="58.5" cy="96.5" r=".49" fill="none" stroke="#f0f" stroke-width=".25"/>
<path d="M58.5 96.6h.1M58.5 96.6h7.6" fill="none" stroke="#7f003f" stroke-width=".25"/>
<circle cx="66.1" cy="96.5" r=".49" fill="#f0f"/>
<circle cx="66.1" cy="96.5" r=".49" fill="none" stroke="#f0f" stroke-width=".25"/>
<path d="M38.2 99.1h.1M38.2 99.1h2.5M38.2 114.3h.1M38.2 106.7h.1M38.2 109.3h.1M38.2 104.2h.1M38.2 114.3h2.5M38.2 106.7h5.1M38.2 104.2h7.6M45.8 104.2h.1M45.8 104.2v5.1h-7.6" fill="none" stroke="#7f003f" stroke-width=".25"/>
<circle cx="45.8" cy="109.2" r=".49" fill="#f0f"/>
<circle cx="45.8" cy="109.2" r=".49" fill="none" stroke="#f0f" stroke-width=".25"/>
<path d="M38.2 111.8h.1M43.3 106.7h.1M43.3 106.7v5.1h-5.1M45.8 109.3h.1M45.8 109.3h7.6" fill="none" stroke="#7f003f" stroke-width=".25"/>
<circle cx="43.2" cy="106.7" r=".49" fill="#f0f"/>
<circle cx="43.2" cy="106.7" r=".49" fill="none" stroke="#f0f" stroke-width=".25"/>
<path d="M7.7 104.2h.1M7.7 106.7h.1M7.7 104.2v5.1M43.3 106.7h.1M43.3 106.7h10.1" fill="none" stroke="#7f003f" stroke-width=".25"/>
<circle cx="7.7" cy="109.2" r=".49" fill="#f0f"/>
<circle cx="7.7" cy="109.2" r=".49" fill="none" stroke="#f0f" stroke-width=".25"/>
<circle cx="7.7" cy="106.7" r=".49" fill="#f0f"/>
<circle cx="7.7" cy="106.7" r=".49" fill="none" stroke="#f0f" stroke-width=".25"/>
<path d="M7.7 109.3h.1M7.7 109.3v2.5" fill="none" stroke="#7f003f" stroke-width=".25"/>
<circle cx="7.7" cy="111.8" r=".49" fill="#f0f"/>
<circle cx="7.7" cy="111.8" r=".49" fill="none" stroke="#f0f" stroke-width=".25"/>
<path d="M132.2 96.6h.1M132.2 96.6h10.1M175.3 96.6h.1M175.3 96.6h12.7M7.7 111.8h.1M7.7 111.8v5.1M180.4 111.8h.1M180.4 111.8h7.6" fill="none" stroke="#7f003f" stroke-width=".25"/>
<circle cx="188" cy="111.8" r=".49" fill="#f0f"/>
<circle cx="188" cy="111.8" r=".49" fill="none" stroke="#f0f" stroke-width=".25"/>
<path d="M144.9 101.6h.1M144.9 106.7h.1M144.9 101.6v5.1M144.9 106.7h17.7M162.6 106.7h.1M162.6 106.7v5.1M188 111.8h.1M188 111.8h5.1" fill="none" stroke="#7f003f" stroke-width=".25"/>
<circle cx="162.6" cy="111.8" r=".49" fill="#f0f"/>
<circle cx="162.6" cy="111.8" r=".49" fill="none" stroke="#f0f" stroke-width=".25"/>
<path d="M142.3 88.9h.1M142.3 96.6h.1M142.3 88.9h38.1M142.3 88.9v7.7M142.3 96.6h2.6M180.4 88.9h.1M180.4 88.9v12.7h-5.1M157.6 111.8h.1M157.6 111.8h10.1M162.6 111.8h.1M175.3 101.6h.1" fill="none" stroke="#7f003f" stroke-width=".25"/>
<circle cx="142.3" cy="96.5" r=".49" fill="#f0f"/>
<circle cx="142.3" cy="96.5" r=".49" fill="none" stroke="#f0f" stroke-width=".25"/>
<path d="M71.2 96.6h.1M71.2 96.6v22.8M71.2 119.4h.1M71.2 119.4h12.7" fill="none" stroke="#7f003f" stroke-width=".25"/>
<circle cx="71.2" cy="96.5" r=".49" fill="#f0f"/>
<circle cx="71.2" cy="96.5" r=".49" fill="none" stroke="#f0f" stroke-width=".25"/>
<path d="M10.2 15.3h.1M10.2 15.3v2.5M71.2 96.6h.1M71.2 96.6h5.1" fill="none" stroke="#7f003f" stroke-width=".25"/>
<circle cx="10.2" cy="15.3" r=".49" fill="#f0f"/>
<circle cx="10.2" cy="15.3" r=".49" fill="none" stroke="#f0f" stroke-width=".25"/>
<path d="M10.2 15.3h.1M10.2 15.3h17.8" fill="none" stroke="#7f003f" stroke-width=".25"/>
<circle cx="28" cy="40.7" r=".49" fill="#f0f"/>
<circle cx="28" cy="40.7" r=".49" fill="none" stroke="#f0f" stroke-width=".25"/>
<circle cx="50.9" cy="28" r=".49" fill="#f0f"/>
<circle cx="50.9" cy="28" r=".49" fill="none" stroke="#f0f" stroke-width=".25"/>
<circle cx="48.3" cy="15.3" r=".49" fill="#f0f"/>
<circle cx="48.3" cy="15.3" r=".49" fill="none" stroke="#f0f" stroke-width=".25"/>
<circle cx="28" cy="15.3" r=".49" fill="#f0f"/>
<circle cx="28" cy="15.3" r=".49" fill="none" stroke="#f0f" stroke-width=".25"/>
<circle cx="127.1" cy="25.4" r=".49" fill="#f0f"/>
<circle cx="127.1" cy="25.4" r=".49" fill="none" stroke="#f0f" stroke-width=".25"/>
<circle cx="137.2" cy="25.4" r=".49" fill="#f0f"/>
<circle cx="137.2" cy="25.4" r=".49" fill="none" stroke="#f0f" stroke-width=".25"/>
<circle cx="271.8" cy="55.9" r=".49" fill="#f0f"/>
<circle cx="271.8" cy="55.9" r=".49" fill="none" stroke="#f0f" stroke-width=".25"/>
<circle cx="119.4" cy="96.5" r=".49" fill="#f0f"/>
<circle cx="119.4" cy="96.5" r=".49" fill="none" stroke="#f0f" stroke-width=".25"/>
<circle cx="132.1" cy="96.5" r=".49" fill="#f0f"/>
<circle cx="132.1" cy="96.5" r=".49" fill="none" stroke="#f0f" stroke-width=".25"/>
<circle cx="58.5" cy="96.5" r=".49" fill="#f0f"/>
<circle cx="58.5" cy="96.5" r=".49" fill="none" stroke="#f0f" stroke-width=".25"/>
<circle cx="66.1" cy="96.5" r=".49" fill="#f0f"/>
<circle cx="66.1" cy="96.5" r=".49" fill="none" stroke="#f0f" stroke-width=".25"/>
<circle cx="45.8" cy="109.2" r=".49" fill="#f0f"/>
<circle cx="45.8" cy="109.2" r=".49" fill="none" stroke="#f0f" stroke-width=".25"/>
<circle cx="43.2" cy="106.7" r=".49" fill="#f0f"/>
<circle cx="43.2" cy="106.7" r=".49" fill="none" stroke="#f0f" stroke-width=".25"/>
<circle cx="7.7" cy="109.2" r=".49" fill="#f0f"/>
<circle cx="7.7" cy="109.2" r=".49" fill="none" stroke="#f0f" stroke-width=".25"/>
<circle cx="7.7" cy="106.7" r=".49" fill="#f0f"/>
<circle cx="7.7" cy="106.7" r=".49" fill="none" stroke="#f0f" stroke-width=".25"/>
<circle cx="7.7" cy="111.8" r=".49" fill="#f0f"/>
<circle cx="7.7" cy="111.8" r=".49" fill="none" stroke="#f0f" stroke-width=".25"/>
<circle cx="188" cy="111.8" r=".49" fill="#f0f"/>
<circle cx="188" cy="111.8" r=".49" fill="none" stroke="#f0f" stroke-width=".25"/>
<circle cx="162.6" cy="111.8" r=".49" fill="#f0f"/>
<circle cx="162.6" cy="111.8" r=".49" fill="none" stroke="#f0f" stroke-width=".25"/>
<circle cx="142.3" cy="96.5" r=".49" fill="#f0f"/>
<circle cx="142.3" cy="96.5" r=".49" fill="none" stroke="#f0f" stroke-width=".25"/>
<circle cx="71.2" cy="96.5" r=".49" fill="#f0f"/>
<circle cx="71.2" cy="96.5" r=".49" fill="none" stroke="#f0f" stroke-width=".25"/>
<circle cx="10.2" cy="15.3" r=".49" fill="#f0f"/>
<circle cx="10.2" cy="15.3" r=".49" fill="none" stroke="#f0f" stroke-width=".25"/>
<g font-size="3.3">
<text x="205.6" y="202.8">A4</text>
<text x="213.2" y="202.8">&lt;Doc&gt;</text>
<text x="266.5" y="207.9">1</text>
<text x="281.8" y="207.9">1</text>
</g>
<g font-size="2.3" fill="#00007f">
<text x="10.2" y="9.8">E700</text>
<text x="10.2" y="12.4">ANTENNA</text>
<text x="30.6" y="12.4">L700 2.4nH/6</text>
<text x="241.4" y="12.4">R700 22k/6</text>
<text x="264.2" y="12.4">D700 RED</text>
<text x="284.6" y="14.9">J701</text>
<text x="284.6" y="17.4">EINK</text>
<text x="20.4" y="20">C700</text>
<text x="20.4" y="22.5">TBD/6</text>
<text x="40.7" y="20">C701</text>
<text x="40.7" y="22.5">TBD/6</text>
<text x="63.6" y="22.5">U700ESP8684H2</text>
<text x="119.5" y="20">C702</text>
<text x="119.5" y="22.5">22p/6</text>
<text x="129.6" y="20">Y700</text>
<text x="129.6" y="22.5">26M</text>
<text x="139.8" y="20">C703</text>
<text x="139.8" y="22.5">22p/6</text>
<text x="254.1" y="20">C704 1u/6</text>
<text x="254.1" y="27.6">C705 1u/6</text>
<text x="142.3" y="30.1">J700</text>
<text x="142.3" y="32.7">CON2</text>
<text x="7.7" y="47.4">SW701</text>
<text x="149.9" y="42.8">SW700</text>
<text x="149.9" y="45.4">FLASH</text>
<text x="195.7" y="45.4">R70210k/6</text>
<text x="253.1" y="47.9">C707</text>
<text x="7.7" y="50.2">RESET</text>
<text x="253.1" y="50.7">1u/6</text>
<text x="25.5" y="58.1">C706</text>
<text x="142.3" y="58.1">R701</text>
<text x="183" y="55.5">U701</text>
<text x="183" y="58.1">AHT20</text>
<text x="195.7" y="55.5">R70310k/6</text>
<text x="25.5" y="60.6">0.1u/6</text>
<text x="142.3" y="60.6">10k/6</text>
<text x="256.6" y="63.2">C708</text>
<text x="256.6" y="65.7">1u/6</text>
<text x="68.7" y="75.9">C709</text>
<text x="78.8" y="75.9">C710</text>
<text x="89" y="75.9">C711</text>
<text x="99.1" y="75.9">C712</text>
<text x="68.7" y="78.4">0.1u/6</text>
<text x="78.8" y="78.4">0.1u/6</text>
<text x="89" y="78.4">0.1u/6</text>
<text x="99.1" y="78.4">0.1u/6</text>
<text x="15.3" y="88.6">U702</text>
<text x="15.3" y="91.1">USB_TYPEC_16P</text>
<text x="43.3" y="93.6">R704</text>
<text x="83.9" y="93.6">U703</text>
<text x="94.1" y="93.6">TP4054</text>
<text x="152.5" y="93.6">U704 SY8088</text>
<text x="249" y="91.1">C713 C714 C715 C716</text>
<text x="249" y="93.9">1u/6</text>
<text x="256.6" y="93.9">1u/6</text>
<text x="264.2" y="93.9">1u/6</text>
<text x="271.9" y="93.9">1u/6</text>
<text x="43.3" y="96.2">5.1k/6</text>
<text x="122" y="101.3">R705</text>
<text x="190.6" y="101.3">L701</text>
<text x="238.8" y="101.3">SW702</text>
<text x="78.8" y="106.3">R706</text>
<text x="122" y="103.8">JP</text>
<text x="190.6" y="104.3">SWPA3015S3R3MT</text>
<text x="238.8" y="103.8">PUSHBT5X5S</text>
<text x="63.6" y="108.9">C717</text>
<text x="63.6" y="111.4">4.7u/8</text>
<text x="78.8" y="108.9">15k/6</text>
<text x="129.6" y="111.4">C718</text>
<text x="129.6" y="114">0.1u/6</text>
<text x="142.3" y="108.9">R707 22k/6</text>
<text x="165.2" y="108.9">R708 100k/6</text>
<text x="287.1" y="108.9">J702</text>
<text x="287.1" y="111.4">CON1</text>
<text x="43.3" y="116.5">R709</text>
<text x="43.3" y="119">5.1k/6</text>
<text x="287.1" y="116.5">J703</text>
<text x="287.1" y="119">CON1</text>
<text x="86.4" y="124.1">D701 RED</text>
<text x="101.7" y="124.1">R710 15k/6</text>
<text x="185.5" y="124.1">C1</text>
<text x="116.9" y="126.7">BT700</text>
<text x="116.9" y="129.7">LIION</text>
<text x="185.5" y="126.7">4.7u/8</text>
</g>
<g font-size="2.3" fill="#f00">
<text x="241.9" y="7.2">LED</text>
<text x="175.8" y="24.9">P5</text>
<text x="175.8" y="27.5">P4</text>
<text x="188.5" y="24.7">LCD_BUSY</text>
<text x="188.5" y="27.3">LCD_RESET</text>
<text x="188.5" y="29.8">LCD_A0</text>
<text x="43.8" y="32.6">P0</text>
<text x="43.8" y="35.1">P1</text>
<text x="122.5" y="34.9">FLASH_RX</text>
<text x="175.8" y="30">P3</text>
<text x="175.8" y="32.6">P2</text>
<text x="175.8" y="35.1">P1</text>
<text x="188.5" y="32.3">LCD_CS</text>
<text x="188.5" y="34.9">LCD_SCK</text>
<text x="43.8" y="40">ESP_EN</text>
<text x="43.8" y="37.6">P2</text>
<text x="122.5" y="37.4">FLASH_TX</text>
<text x="122.5" y="40.2">P18</text>
<text x="175.8" y="37.6">P0</text>
<text x="188.5" y="37.4">LCD_DIN</text>
<text x="267.3" y="40">LCD_BUSY</text>
<text x="43.8" y="42.7">P3</text>
<text x="43.8" y="45.3">P4</text>
<text x="43.8" y="47.8">P5</text>
<text x="122.5" y="45.3">P10</text>
<text x="122.5" y="47.8">P9</text>
<text x="175.8" y="47.8">P18</text>
<text x="188.5" y="47.8">SCL</text>
<text x="267.3" y="42.5">LCD_RESET</text>
<text x="267.3" y="45">LCD_A0</text>
<text x="267.3" y="47.6">LCD_CS</text>
<text x="122.5" y="50.3">P8</text>
<text x="122.5" y="52.9">LED</text>
<text x="175.8" y="50.3">P10</text>
<text x="188.5" y="50.3">SDA</text>
<text x="267.3" y="50.1">LCD_SCK</text>
<text x="267.3" y="52.7">LCD_DIN</text>
<text x="43.8" y="55.4">KEY</text>
<text x="165.7" y="65.6">SCL</text>
<text x="206.3" y="65.6">SDA</text>
<text x="48.8" y="106">U_DP</text>
<text x="229.2" y="106.2">KEY</text>
<text x="48.8" y="108.5">U_DM</text>
<text x="112.3" y="113.8">CHRG</text>
</g>
<g font-size="2.3">
<text x="281.3" y="19.8">1</text>
<text x="281.3" y="22.4">2</text>
<text x="41.2" y="28.9">VDD</text>
<text x="57.7" y="24.9">1</text>
<text x="57.7" y="27.4">2</text>
<text x="57.7" y="30">3</text>
<text x="111.1" y="30">22</text>
<text x="111.1" y="27.4">23</text>
<text x="111.1" y="24.9">24</text>
<text x="122" y="26.1">VDD</text>
<text x="281.3" y="24.9">3</text>
<text x="281.3" y="27.4">4</text>
<text x="281.3" y="30">5</text>
<text x="57.7" y="32.5">4</text>
<text x="57.7" y="35.1">5</text>
<text x="111.1" y="35.1">20</text>
<text x="111.1" y="32.5">21</text>
<text x="122" y="33.7">VDD</text>
<text x="139" y="35.1">1</text>
<text x="281.3" y="32.5">6</text>
<text x="281.3" y="35.1">7</text>
<text x="57.7" y="37.6">6</text>
<text x="57.7" y="40.1">7</text>
<text x="111.1" y="40.1">18</text>
<text x="111.1" y="37.6">19</text>
<text x="139" y="37.6">2</text>
<text x="246.5" y="40">VDD</text>
<text x="281.3" y="37.6">8</text>
<text x="281.3" y="40.1">9</text>
<text x="56.2" y="47.8">10</text>
<text x="57.7" y="42.7">8</text>
<text x="57.7" y="45.2">9</text>
<text x="111.1" y="47.8">15</text>
<text x="111.1" y="45.2">16</text>
<text x="111.1" y="42.7">17</text>
<text x="119.5" y="43.9">VDD</text>
<text x="279.7" y="42.7">10</text>
<text x="279.7" y="45.2">11</text>
<text x="279.7" y="47.8">12</text>
<text x="46.3" y="51.7">VDD</text>
<text x="56.2" y="50.3">11</text>
<text x="56.2" y="52.8">12</text>
<text x="111.1" y="52.8">13</text>
<text x="111.1" y="50.3">14</text>
<text x="208.4" y="51.5">VDD</text>
<text x="208.4" y="48.9">VDD</text>
<text x="279.7" y="50.3">13</text>
<text x="279.7" y="52.8">14</text>
<text x="155" y="54">VDD</text>
<text x="261.4" y="56.8">VDD</text>
<text x="279.7" y="55.4">15</text>
<text x="279.7" y="57.9">16</text>
<text x="69.4" y="60.1">VDD</text>
<text x="79.6" y="60.1">VDD</text>
<text x="89.7" y="60.1">VDD</text>
<text x="99.9" y="60.1">VDD</text>
<text x="169" y="64.2">VDD</text>
<text x="179.7" y="60.5">1</text>
<text x="179.7" y="63">2</text>
<text x="179.7" y="65.5">3</text>
<text x="197.4" y="65.5">4</text>
<text x="197.4" y="63">5</text>
<text x="197.4" y="60.5">6</text>
<text x="279.7" y="60.5">17</text>
<text x="279.7" y="63">18</text>
<text x="279.7" y="65.5">19</text>
<text x="279.7" y="68.1">20</text>
<text x="279.7" y="70.6">21</text>
<text x="279.7" y="73.2">22</text>
<text x="279.7" y="75.7">23</text>
<text x="279.7" y="78.2">24</text>
<text x="32.3" y="93.5">A1</text>
<text x="129.1" y="93.4">VBAT</text>
<text x="32.3" y="96">A4</text>
<text x="32.3" y="98.6">A5</text>
<text x="32.3" y="101.1">B8</text>
<text x="80.6" y="96">4</text>
<text x="80.6" y="101.1">5</text>
<text x="106" y="98.6">2</text>
<text x="106" y="96">3</text>
<text x="106" y="101.1">1</text>
<text x="149.2" y="96">4</text>
<text x="149.2" y="101.1">5</text>
<text x="169.5" y="101.1">1</text>
<text x="169.5" y="98.6">2</text>
<text x="169.5" y="96">3</text>
<text x="10.5" y="103.6">S1</text>
<text x="10.5" y="106.2">S2</text>
<text x="32.3" y="106.2">A6</text>
<text x="32.3" y="103.6">B7</text>
<text x="10.5" y="108.7">S3</text>
<text x="10.5" y="111.3">S4</text>
<text x="32.3" y="108.7">A7</text>
<text x="32.3" y="113.8">B5</text>
<text x="32.3" y="111.3">B6</text>
<text x="195.7" y="112.4">VDD</text>
<text x="276.2" y="108.7">1</text>
<text x="32.3" y="116.3">A8</text>
<text x="32.3" y="118.9">A9</text>
<text x="276.2" y="116.3">1</text>
<text x="32.3" y="121.4">A12</text>
<text x="203" y="199.2">Size</text>
<text x="213.2" y="199.2">Document Number</text>
<text x="286.8" y="199.2">Rev</text>
<text x="289.6" y="202.3">1.0</text>
<text x="203" y="206.8">Date:</text>
<text x="213.2" y="206.9">Friday, August 21, 2026</text>
<text x="253.8" y="206.8">Sheet</text>
<text x="274.1" y="206.8">of</text>
</g>
<g font-size="1.8">
<text x="31.8" y="1.9">5</text>
<text x="90.1" y="1.9">4</text>
<text x="148.5" y="1.9">3</text>
<text x="206.9" y="1.9">2</text>
<text x="265.3" y="1.9">1</text>
<text x=".7" y="29.8">D</text>
<text x="295.1" y="29.8">D</text>
<text x=".7" y="80.9">C</text>
<text x="295.1" y="80.9">C</text>
<text x=".7" y="132.1">B</text>
<text x="295.1" y="132.1">B</text>
<text x=".7" y="183.3">A</text>
<text x="295.1" y="183.3">A</text>
<text x="31.8" y="209.2">5</text>
<text x="90.1" y="209.2">4</text>
<text x="148.5" y="209.2">3</text>
<text x="206.9" y="209.2">2</text>
<text x="265.3" y="209.2">1</text>
</g>
<g font-size="1.8" fill="#003f7f">
<text x="62.3" y="26.3">ANT</text>
<text x="62.3" y="28.8">VDDA3P3</text>
<text x="100.9" y="26.3">VDDA3P3</text>
<text x="106" y="28.8">XI</text>
<text x="62.3" y="31.4">VDDA3P3</text>
<text x="62.3" y="33.9">GPIO0/A1C0</text>
<text x="100.9" y="33.9">VDDA3P3</text>
<text x="106" y="31.4">XO</text>
<text x="62.3" y="36.4">GPIO1/A1C1</text>
<text x="62.3" y="39">GPIO2/A1C2/FSPIQ</text>
<text x="62.3" y="41.5">CHIP_EN</text>
<text x="95.8" y="39">U0RXD/GPIO19</text>
<text x="95.8" y="36.4">U0TXD/GPIO20</text>
<text x="101.9" y="41.5">GPIO18</text>
<text x="62.3" y="44.1">GPIO3/A1C3</text>
<text x="62.3" y="46.6">MTMS/GPIO4/A1C4/FSPIHD</text>
<text x="93.8" y="46.6">GPIO10/FSPICS0</text>
<text x="97.9" y="44.1">VDD3P3_CPU</text>
<text x="62.3" y="49.1">MTDI/GPIO5/FSPIWP</text>
<text x="62.3" y="51.7">VDD3P3_RTC</text>
<text x="103" y="51.7">GPIO8</text>
<text x="103" y="49.1">GPIO9</text>
<text x="62.3" y="54.2">MTCK/GPIO6/FSPICLK</text>
<text x="91.8" y="54.2">MTDO/GPIO7/FSPID</text>
<text x="184.2" y="61.8">NC1</text>
<text x="184.2" y="64.4">VDD</text>
<text x="191.3" y="64.4">GND</text>
<text x="191.3" y="61.8">NC2</text>
<text x="184.2" y="66.9">SCL</text>
<text x="191.3" y="66.9">SDA</text>
<text x="27.3" y="94.9">A1</text>
<text x="27.3" y="97.4">A4</text>
<text x="27.3" y="99.9">A5</text>
<text x="85.2" y="97.4">VCC</text>
<text x="99.9" y="99.9">GND</text>
<text x="99.9" y="97.4">BAT</text>
<text x="153.8" y="97.4">VIN</text>
<text x="163.4" y="99.9">GND</text>
<text x="164.4" y="97.4">LX</text>
<text x="16.6" y="105">S1</text>
<text x="16.6" y="107.6">S2</text>
<text x="27.3" y="107.6">A6</text>
<text x="27.3" y="105">B7</text>
<text x="27.3" y="102.5">B8</text>
<text x="85.2" y="102.5">PROG</text>
<text x="98.9" y="102.5">CHRG</text>
<text x="153.8" y="102.5">FB</text>
<text x="164.4" y="102.5">EN</text>
<text x="16.6" y="110.1">S3</text>
<text x="16.6" y="112.6">S4</text>
<text x="27.3" y="110.1">A7</text>
<text x="27.3" y="112.6">B6</text>
<text x="27.3" y="117.7">A8</text>
<text x="27.3" y="115.2">B5</text>
<text x="26.2" y="122.8">A12</text>
<text x="27.3" y="120.3">A9</text>
</g>
</svg>
